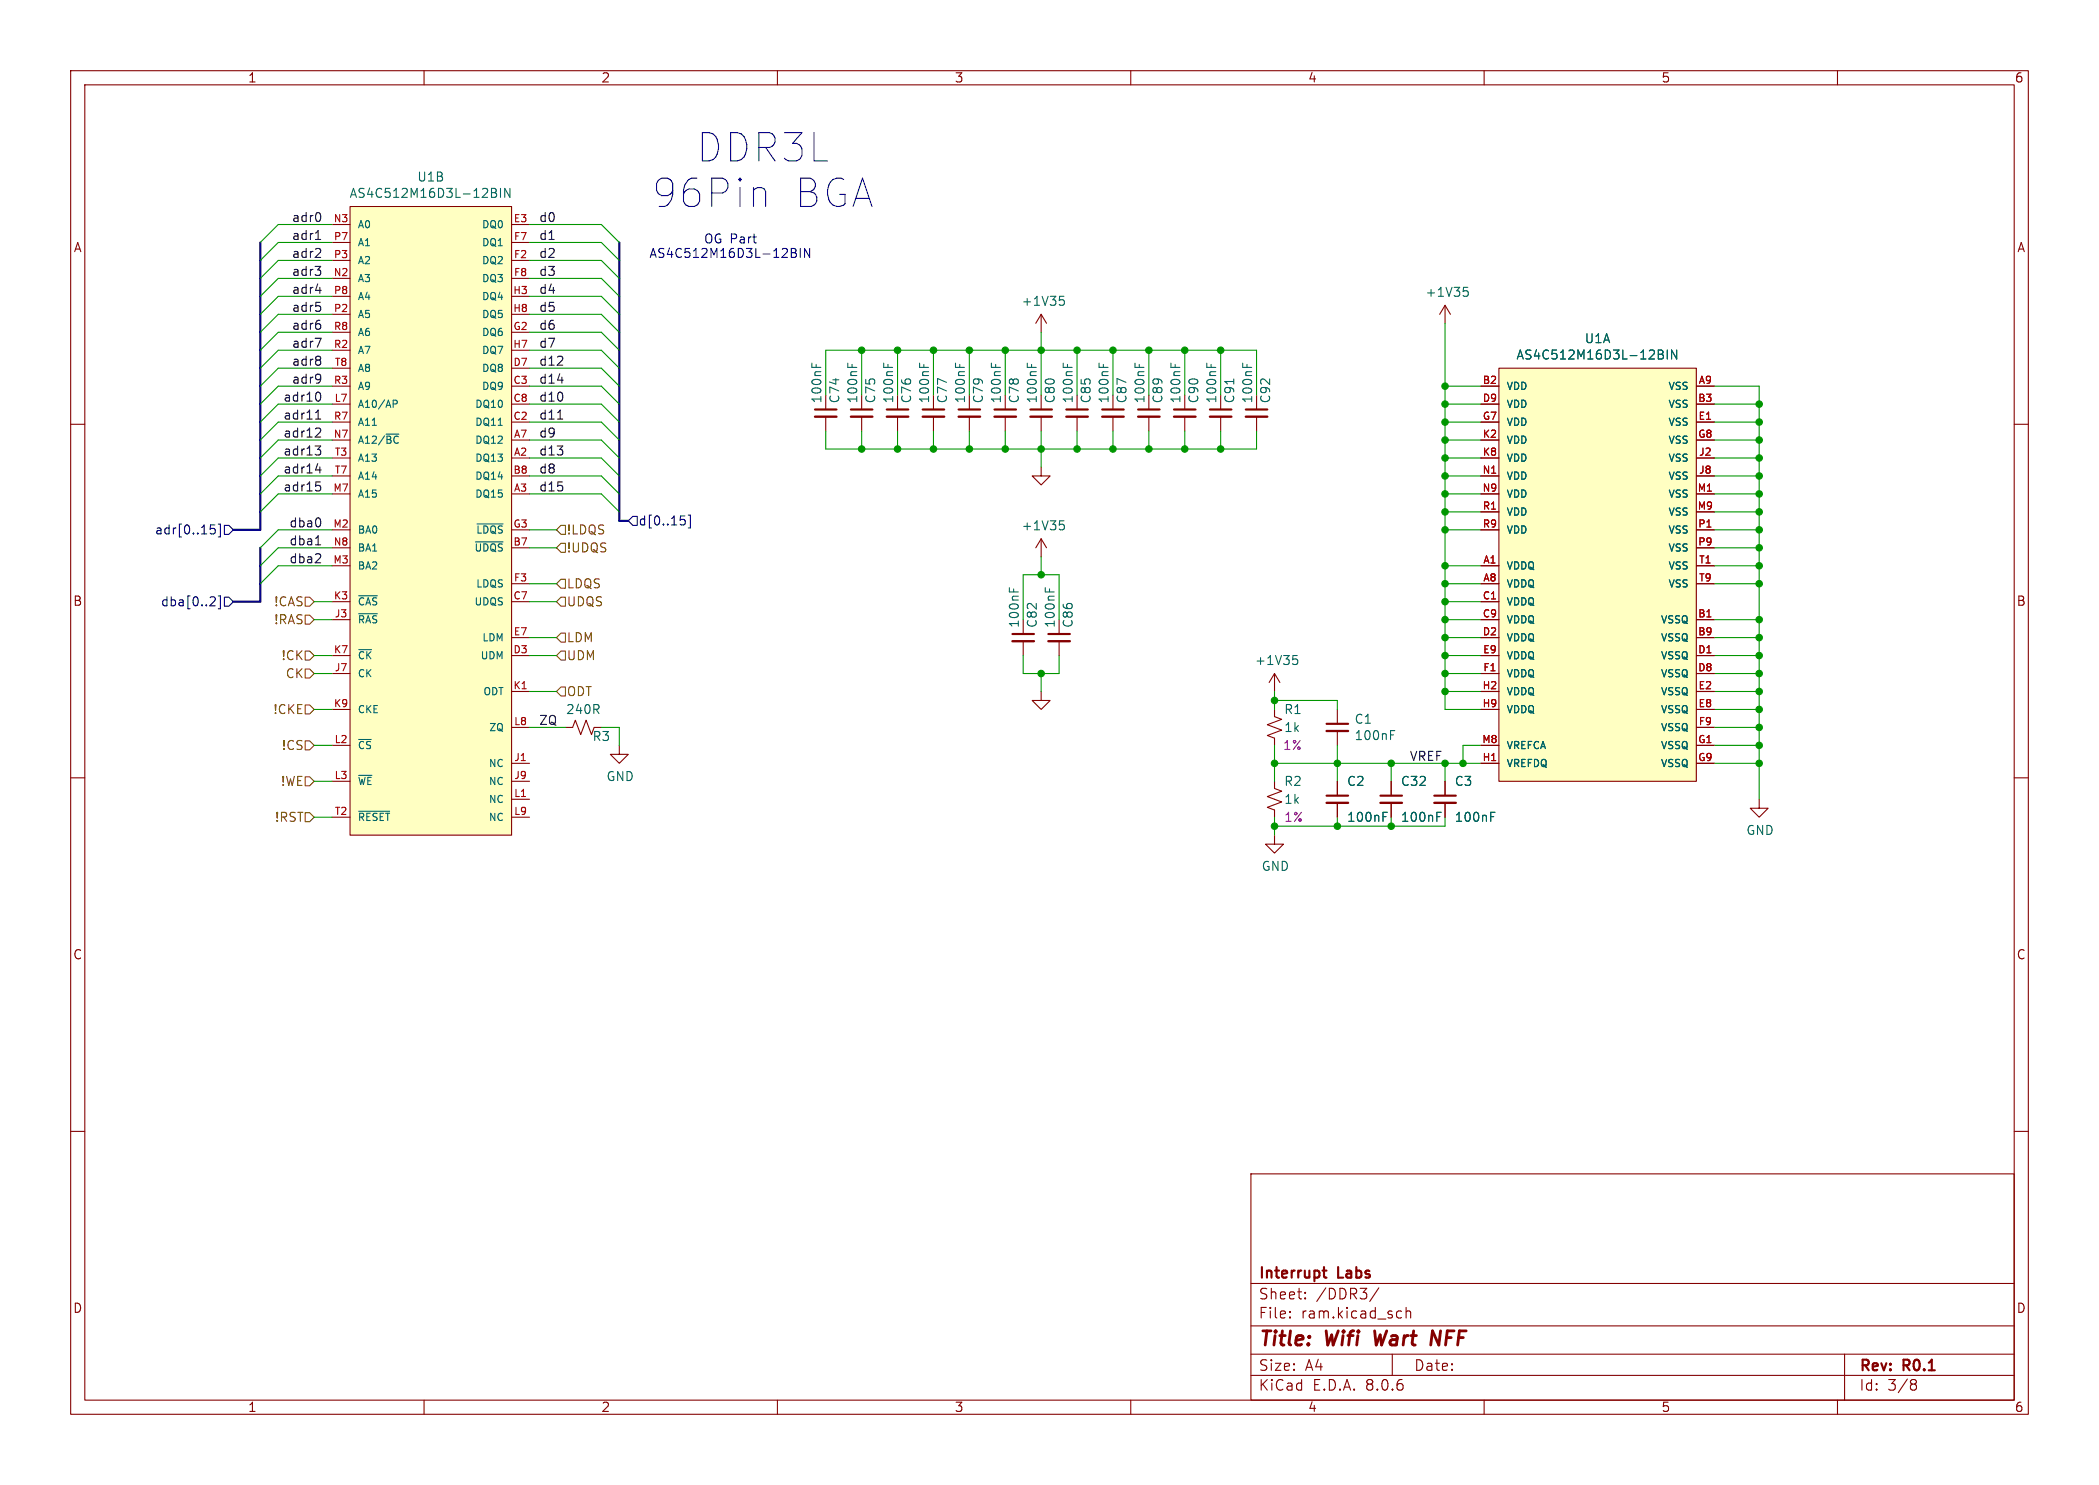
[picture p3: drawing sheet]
<svg xmlns="http://www.w3.org/2000/svg" width="297mm" height="210mm" viewBox="0 0 297 210" stroke-linecap="round" stroke-linejoin="round" font-family="sans-serif">
<g fill="none" stroke="#840000" stroke-width=".15">
<path d="M10 10h277v190h-277zM12 12h273v186h-273zM60 10v2M110 10v2M160 10v2M210 10v2M260 10v2M10 60h2M285 60h2M180.3 95.3l-.7 1.2M180.3 95.3v2.5M180.3 95.3l.8 1.2"/>
<path d="M10 110h2M180.3 100.3v1l1.1 .4-2.1 .8 2.1 .8-2.1 .7 1 .4v1M180.3 118.1v1.3h1.3l-1.3 1.3-1.2-1.3h1.2M180.3 110.5v1l1.1 .4-2.1 .7 2.1 .8-2.1 .8 1 .4v1M189.2 100.3v2.1M189.2 103.4v2M189.2 110.5v2M189.2 113.5v2.1M196.8 110.5v2M196.8 113.5v2.1M204.5 110.5v2M204.5 113.5v2.1"/>
<path d="M248.9 113v1.3h1.3l-1.3 1.3-1.3-1.3h1.3M285 110h2M10 160h2M285 160h2M177 166h108v32h-108zM60 198v2M110 198v2M160 198v2M177 194.5h108M177 191.5h108M177 187.5h108M177 181.5h108"/>
<path d="M182.5 186.3h.1l-.1 .1M182.5 186.3v.1M182.5 185.5v.1M182.5 185.5h.1l-.1 .1M184.7 183.6v.1M184.7 183.6h-.1l.1 .1M184.7 182.8v.1M184.7 182.8h-.1l.1 .1M195.1 182.1l-1.3 2M197 191.5v3M197.9 185.4l.4 .1M198.3 186.3l-.4 .1"/>
<path d="M199 185.5a.37 .37 0 0 1 .6 .1v.8M199 184.9v1.5M210 198v2M260 198v2M261 191.5v6.5M270.6 195.1h.3l.3 .3-.1 .2-.2 .1M270.6 195.7h.3M270.9 195.7l.2 .2 .1 .4-.3 .3h-.3"/>
</g>
<path d="M194.5 188.2l.2 2 .6-1.4M202.7 188.2l.9 2" fill="none" stroke="#840000" stroke-width=".4"/>
<path d="M187.7 112.5h3.1M187.7 102.4h3.1M195.3 112.5h3.1M202.9 112.5h3.1M187.1 179.7h.6M187.3 179.2v1.3l.1 .1 .3 .1" fill="none" stroke="#840000" stroke-width=".3"/>
<path d="M183 92.7h.6M183.1 93.2h.3l.2 .2v.5l-.2 .1h-.3M195.7 115.5h.4M195.7 114.9h.6M196.8 103.9h.4M196.8 103.3h.6M203.3 115.5h.4M203.3 114.9h.6M210.9 115.5h.5M210.9 114.9h.6" fill="none" stroke="#006464" stroke-width=".15"/>
<path d="M187.7 113.5h3.1M187.7 103.4h3.1M195.3 113.5h3.1M202.9 113.5h3.1" fill="none" stroke="#840000" stroke-width=".33"/>
<path d="M212.1 52.1h27.9v58.4h-27.9z" fill="#ffffc2"/>
<g fill="none" stroke="#840000" stroke-width=".15">
<path d="M116.8 55.9v2M116.8 58.9v2.1M121.9 55.9v2M121.9 58.9v2.1M127 55.9v2M127 58.9v2.1M132.1 55.9v2M132.1 58.9v2.1M137.2 55.9v2M137.2 58.9v2.1M142.2 55.9v2M142.2 58.9v2.1"/>
<path d="M147.3 44.5l-.7 1.2M147.3 44.5v2.5M147.3 55.9v2M147.3 58.9v2.1M147.3 44.5l.8 1.2M152.4 55.9v2M152.4 58.9v2.1M157.5 55.9v2M157.5 58.9v2.1M162.6 55.9v2M162.6 58.9v2.1M167.6 55.9v2"/>
<path d="M167.6 58.9v2.1M172.7 55.9v2M172.7 58.9v2.1M177.8 55.9v2M177.8 58.9v2.1M204.5 43.2l-.8 1.3M204.5 43.2v2.5M204.5 43.2l.7 1.3M209.5 54.6h2.6M209.5 57.2h2.6M209.5 59.7h2.6M212.1 52.1h27.9v58.4h-27.9z"/>
<path d="M240 54.6h2.6M240 57.2h2.6M240 59.7h2.6M147.3 66v1.3h1.3l-1.3 1.3-1.3-1.3h1.3M147.3 76.2v2.5M147.3 76.2l-.7 1.3M147.3 76.2l.8 1.3M209.5 62.2h2.6M209.5 64.8h2.6M209.5 67.3h2.6M209.5 69.9h2.6M209.5 72.4h2.6"/>
<path d="M209.5 74.9h2.6M240 62.2h2.6M240 64.8h2.6M240 67.3h2.6M240 69.9h2.6M240 72.4h2.6M240 74.9h2.6M240 77.5h2.6M144.8 87.6v2.1M144.8 90.7v2M147.3 97.8v1.3h1.3l-1.3 1.2-1.3-1.2h1.3M149.9 87.6v2.1"/>
<path d="M149.9 90.7v2M209.5 80h2.6M209.5 82.6h2.6M209.5 87.6h2.6M209.5 90.2h2.6M209.5 85.1h2.6M209.5 92.7h2.6M209.5 95.3h2.6M209.5 97.8h2.6M240 80h2.6M240 82.6h2.6M240 87.6h2.6"/>
<path d="M240 90.2h2.6M240 92.7h2.6M240 95.3h2.6M240 97.8h2.6M80 102.9h1l.4-1 .8 2 .7-2 .8 2 .4-1h1M87.6 105.4v1.3h1.3l-1.3 1.3-1.2-1.3h1.2M209.5 100.3h2.6M209.5 105.4h2.6M209.5 108h2.6M240 100.3h2.6M240 102.9h2.6M240 105.4h2.6"/>
<path d="M240 108h2.6"/>
</g>
<g fill="none" stroke="#006464" stroke-width=".15">
<path d="M114.9 51.4v.6M115.5 51.5v.5M120 51.4v.6M120.6 51.5v.5M125 51.4v.6M125.6 51.5v.5M130.1 51.4v.6M130.7 51.5v.5M135.2 51.4v.6M135.8 51.5v.5M140.3 51.4v.6M140.9 51.5v.5"/>
<path d="M145.4 51.4v.6M146 51.5v.5M149.9 41.9h.6M150.1 42.4h.3l.2 .2-.1 .5-.1 .1h-.3M150.4 51.4v.6M151 51.5v.5M155.5 51.4v.6M156.1 51.5v.5M160.6 51.4v.6M161.2 51.5v.5M165.7 51.4v.6M166.3 51.5v.5"/>
<path d="M170.8 51.4v.6M171.4 51.5v.5M174.6 53.6v.7M175.8 51.4v.6M176.4 51.5v.5M207.1 40.6h.6M207.2 41.1h.3l.3 .3-.1 .4-.2 .1h-.3M234.6 49.5h.5l.2 .1v.3l-.2 .2M234.6 50.1h.5M235.1 50.1a.34 .34 0 0 1 .3 .3 .34 .34 0 0 1-.3 .4h-.5M235.9 49.5v1.3M237.2 49.5v1.3l-.7-1.3v1.3"/>
<path d="M149.9 73.7h.6M150.1 74.1h.3l.2 .3-.1 .4-.1 .1h-.3M142.8 83.1v.6M143.4 83.3v.4M147.9 83.1v.6M148.5 83.3v.4"/>
</g>
<g fill="none" stroke="#840000" stroke-width=".33">
<path d="M115.3 58.9h3.1M120.4 58.9h3M125.5 58.9h3M130.6 58.9h3M135.6 58.9h3.1M140.7 58.9h3.1M145.8 58.9h3M150.9 58.9h3M156 58.9h3M161 58.9h3.1M166.1 58.9h3.1M171.2 58.9h3"/>
<path d="M176.3 58.9h3M143.3 90.7h3M148.3 90.7h3.1"/>
</g>
<g fill="none" stroke="#840000" stroke-width=".3">
<path d="M115.3 57.9h3.1M120.4 57.9h3M125.5 57.9h3M130.6 57.9h3M135.6 57.9h3.1M140.7 57.9h3.1M145.8 57.9h3M150.9 57.9h3M156 57.9h3M161 57.9h3.1M166.1 57.9h3.1M171.2 57.9h3"/>
<path d="M176.3 57.9h3M143.3 89.7h3M148.3 89.7h3.1"/>
</g>
<path d="M49.5 29.2h22.9v88.9h-22.9z" fill="#ffffc2"/>
<g fill="none" stroke="#840000" stroke-width=".15">
<path d="M47 31.8h2.5M47 36.8h2.5M47 34.3h2.5M47 39.4h2.5M49.5 29.2h22.9v88.9h-22.9zM72.4 31.8h2.5M72.4 36.8h2.5M72.4 34.3h2.5M72.4 39.4h2.5M47 59.7h2.5M47 54.6h2.5M47 57.2h2.5"/>
<path d="M47 52.1h2.5M47 47h2.5M47 41.9h2.5M47 49.5h2.5M47 44.5h2.5M72.4 59.7h2.5M72.4 54.6h2.5M72.4 57.2h2.5M72.4 52.1h2.5M72.4 47h2.5M72.4 41.9h2.5M72.4 49.5h2.5"/>
<path d="M72.4 44.5h2.5M209.5 59.7h2.6M209.5 54.6h2.6M209.5 57.2h2.6M240 59.7h2.6M240 54.6h2.6M240 57.2h2.6M47 64.8h2.5M47 69.9h2.5M47 62.2h2.5M47 77.5h2.5M47 67.3h2.5"/>
<path d="M47 74.9h2.5M72.4 64.8h2.5M72.4 69.9h2.5M72.4 62.2h2.5M72.4 77.5h2.5M72.4 67.3h2.5M72.4 74.9h2.5M209.5 64.8h2.6M209.5 69.9h2.6M209.5 62.2h2.6M209.5 67.3h2.6M209.5 74.9h2.6"/>
<path d="M209.5 72.4h2.6M240 64.8h2.6M240 69.9h2.6M240 62.2h2.6M240 77.5h2.6M240 67.3h2.6M240 74.9h2.6M240 72.4h2.6M47 85.1h2.5M47 92.7h2.5M47 87.6h2.5M47 95.3h2.5"/>
<path d="M47 80h2.5M72.4 85.1h2.5M72.4 92.7h2.5M72.4 90.2h2.5M72.4 82.6h2.5M72.4 97.8h2.5M209.5 85.1h2.6M209.5 92.7h2.6M209.5 90.2h2.6M209.5 82.6h2.6M209.5 87.6h2.6M209.5 95.3h2.6"/>
<path d="M209.5 97.8h2.6M209.5 80h2.6M240 92.7h2.6M240 90.2h2.6M240 82.6h2.6M240 87.6h2.6M240 95.3h2.6M240 97.8h2.6M240 80h2.6M47 110.5h2.5M47 100.3h2.5M47 105.4h2.5"/>
<path d="M47 115.6h2.5M72.4 108h2.5M72.4 110.5h2.5M72.4 113h2.5M72.4 102.9h2.5M72.4 115.6h2.5M189.2 110.5v2M189.2 113.5v2.1M196.8 110.5v2M196.8 113.5v2.1M204.5 110.5v2M204.5 113.5v2.1"/>
<path d="M209.5 108h2.6M209.5 100.3h2.6M209.5 105.4h2.6M240 108h2.6M240 100.3h2.6M240 105.4h2.6M240 102.9h2.6"/>
</g>
<g fill="none" stroke="#006464" stroke-width=".15">
<path d="M69.5 26.6h.5l.2 .2v.2l-.2 .2M69.5 27.2h.5M70 27.2a.34 .34 0 0 1 .3 .4 .34 .34 0 0 1-.3 .3h-.5M70.8 26.6v1.3M72.1 26.6v1.3l-.7-1.3v1.3M55.6 56.6h.4l.2 .2-.1 .3h-.5M234.6 49.5h.5l.2 .1v.3l-.2 .2M234.6 50.1h.5M235.1 50.1a.34 .34 0 0 1 .3 .3 .34 .34 0 0 1-.3 .4h-.5M235.9 49.5v1.3M237.2 49.5v1.3l-.7-1.3v1.3M54.6 61.4h1.8"/>
<path d="M67.3 76.6h3.9M67.5 74.1h3.7M70.5 60.2h.6M50.7 86.8h2.7M50.7 84.3h2.7M50.7 91.9h1.9M50.7 104.6h1.8M50.7 109.7h1.9M50.7 114.7h4.4M195.7 115.5h.4M195.7 114.9h.6M203.3 115.5h.4"/>
<path d="M203.3 114.9h.6M210.9 115.5h.5M210.9 114.9h.6"/>
</g>
<g fill="none" stroke="#725600" stroke-width=".15">
<path d="M78.7 77.5l.7-.7h.6v1.3h-.6zM79.4 74.3h.6v1.3h-.6l-.7-.7zM43.2 87h.6l.6 .6-.6 .7h-.6zM43.2 99.7h.6l.6 .6-.6 .7h-.6zM43.2 92.1h.6l.6 .6-.6 .6h-.6zM43.2 94.6h.6l.6 .7-.6 .6h-.6zM43.2 84.5h.6l.6 .6-.6 .6h-.6zM78.7 82.6l.7-.7h.6v1.3h-.6zM78.7 92.7l.7-.6h.6v1.2h-.6zM79.4 84.5h.6v1.2h-.6l-.7-.6zM79.4 89.5h.6v1.3h-.6l-.7-.6zM79.4 97.2h.6v1.2h-.6l-.7-.6z"/>
<path d="M43.2 114.9h.6l.6 .7-.6 .6h-.6zM43.2 104.8h.6l.6 .6-.6 .6h-.6zM43.2 109.9h.6l.6 .6-.6 .6h-.6z"/>
</g>
<path d="M29.8 74.8l.4-.1 .3 .3v.3l-.2 .1h-.5M29.8 74.2h.6M30.9 74.1h.3v1.8h-.3M31.7 74.3h.7l.6 .6-.6 .7h-.7zM89.5 73h.7v1.3h-.7l-.6-.6zM96.3 73h.6M96.4 73.5h.3l.3 .2-.1 .4-.2 .1h-.3M97.4 72.8h.3v1.9h-.3M29.9 84.4l.4 .1 .2 .3-.1 .1-.7 .8h.8M30.9 84.3h.3v1.8h-.3M31.7 84.5h.7l.6 .6-.6 .6h-.7z" fill="none" stroke="#000084" stroke-width=".15"/>
<g fill="none" stroke="#0f0f0f" stroke-width=".15">
<path d="M44.6 37.7h.8l-.4 .5M44.7 33.9h.7M45.3 30.2l.1 .3-.1 .7M45.3 35.2l.1 .2-.1 .3-.7 .7h.8M45.3 38.3v.5M44.6 47.8h.8l-.5 1.3M44.7 41.1h.7M44.7 59.3h.7M44.7 42.8h.6M44.8 58.3l.2-.3v1.3M45.1 55.5a.79 .79 0 0 1 0 1.2M45.3 43.3l.1 .2v.3l-.1 .2"/>
<path d="M45.3 45.8l.1 .2v.3l-.1 .2M45.3 50.4l.1 .2-.1 .3M45.3 51l.1 .2-.1 .4M45.3 53a1.07 1.07 0 0 1-.1 1.1M45.4 53.5l-.1 .1M78.9 59.3h.7M44.6 63.1h.8l-.4 .5 .3 .1 .1 .4-.3 .2h-.3M44.6 79.6h.8M44.7 77h.7M44.7 66.5h.7M44.7 68.2h.6M44.8 60.5l.5 .1 .1 .3-.1 .2-.7 .7h.8"/>
<path d="M44.8 68.6h.3l.3 .3v.3l-.1 .2h-.5M45.3 66v.9M45.3 73.5v.8M45.3 78.4v.5"/>
</g>
<path d="M108.1 26.7l.2 .4v2.1M112 35.1h.4l.2 .2v.2l-.2 .2M112 35.7h.4M112.4 35.7a.34 .34 0 0 1 .3 .3 .34 .34 0 0 1-.3 .4h-.4M113.2 35.1v1.3M114.6 35.1v1.3l-.8-1.3v1.3" fill="none" stroke="#0000c2" stroke-width=".15"/>
<path d="M36.8 34.3v40.6h-3.8M87.6 34.3v39.4h1.3M36.8 77.5v7.6h-3.8" fill="none" stroke="#000084" stroke-width=".3"/>
<g fill="none" stroke="#009600" stroke-width=".15">
<path d="M47 39.4h-7.6l-2.6 2.5M47 34.3h-7.6l-2.6 2.5M47 31.8h-7.6l-2.6 2.5M47 36.8h-7.6l-2.6 2.6M74.9 39.4h10.2l2.5 2.5M74.9 34.3h10.2l2.5 2.5M74.9 31.8h10.2l2.5 2.5M74.9 36.8h10.2l2.5 2.6M47 59.7h-7.6l-2.6 2.5M47 57.2h-7.6l-2.6 2.5M47 44.5h-7.6l-2.6 2.5M47 41.9h-7.6l-2.6 2.6"/>
<path d="M47 47h-7.6l-2.6 2.5M47 52.1h-7.6l-2.6 2.5M47 54.6h-7.6l-2.6 2.6M47 49.5h-7.6l-2.6 2.6M74.9 59.7h10.2l2.5 2.5M74.9 57.2h10.2l2.5 2.5M74.9 44.5h10.2l2.5 2.5M74.9 41.9h10.2l2.5 2.6M74.9 47h10.2l2.5 2.5M74.9 52.1h10.2l2.5 2.5M74.9 54.6h10.2l2.5 2.6M74.9 49.5h10.2l2.5 2.6"/>
<path d="M116.8 55.9v-6.4h61v6.4M121.9 49.5v6.4M127 49.5v6.4M132.1 49.5v6.4M137.2 49.5v6.4M142.2 49.5v6.4M147.3 47v8.9M152.4 49.5v6.4M157.5 49.5v6.4M162.6 49.5v6.4M167.6 49.5v6.4M172.7 49.5v6.4"/>
<path d="M204.5 59.7h5M204.5 57.2h5M204.5 54.6h5M204.5 45.7v54.6h5M242.6 59.7h6.3M242.6 57.2h6.3M242.6 54.6h6.3v58.4M47 62.2h-7.6l-2.6 2.6M47 74.9h-7.6l-2.6 2.6M47 77.5h-7.6l-2.6 2.5M47 69.9h-7.6l-2.6 2.5M47 67.3h-7.6l-2.6 2.6"/>
<path d="M47 64.8h-7.6l-2.6 2.5M74.9 62.2h10.2l2.5 2.6M74.9 74.9h3.8M74.9 77.5h3.8M74.9 69.9h10.2l2.5 2.5M74.9 67.3h10.2l2.5 2.6M74.9 64.8h10.2l2.5 2.5M116.8 61v2.5h61v-2.5M121.9 61v2.5M127 61v2.5M132.1 61v2.5M137.2 61v2.5"/>
<path d="M142.2 61v2.5M147.3 61v5M147.3 78.7v2.6M152.4 61v2.5M157.5 61v2.5M162.6 61v2.5M167.6 61v2.5M172.7 61v2.5M204.5 62.2h5M204.5 74.9h5M204.5 69.9h5M204.5 67.3h5"/>
<path d="M204.5 64.8h5M204.5 72.4h5M242.6 62.2h6.3M242.6 74.9h6.3M242.6 77.5h6.3M242.6 69.9h6.3M242.6 67.3h6.3M242.6 64.8h6.3M242.6 72.4h6.3M44.4 95.3h2.6M44.4 92.7h2.6M44.4 85.1h2.6"/>
<path d="M44.4 87.6h2.6M47 80h-7.6l-2.6 2.6M74.9 97.8h3.8M74.9 92.7h3.8M74.9 85.1h3.8M74.9 90.2h3.8M74.9 82.6h3.8M144.8 92.7v2.6h5.1v-2.6M144.8 87.6v-6.3h5.1v6.3M147.3 95.3v2.5M180.3 97.8v2.5M180.3 99.1h8.9v1.2"/>
<path d="M204.5 97.8h5M204.5 95.3h5M204.5 92.7h5M204.5 85.1h5M204.5 87.6h5M204.5 80h5M204.5 90.2h5M204.5 82.6h5M242.6 97.8h6.3M242.6 95.3h6.3M242.6 92.7h6.3M242.6 87.6h6.3"/>
<path d="M242.6 80h6.3M242.6 90.2h6.3M242.6 82.6h6.3M44.4 100.3h2.6M44.4 110.5h2.6M44.4 115.6h2.6M44.4 105.4h2.6M74.9 102.9h5.1M85.1 102.9h2.5v2.5M180.3 105.4v5.1M180.3 115.6v2.5M180.3 108h29.2"/>
<path d="M189.2 105.4v5.1M189.2 115.6v1.2M196.8 108v2.5M196.8 115.6v1.2M204.5 115.6v1.2h-24.2M204.5 108v2.5M209.5 105.4h-2.5v2.6M242.6 108h6.3M242.6 100.3h6.3M242.6 105.4h6.3M242.6 102.9h6.3"/>
</g>
<g fill="#009600" stroke="#009600" stroke-width=".15">
<circle cx="142.2" cy="63.5" r=".46"/>
<circle cx="137.2" cy="63.5" r=".46"/>
<circle cx="147.3" cy="81.3" r=".46"/>
<circle cx="147.3" cy="63.5" r=".46"/>
<circle cx="147.3" cy="95.3" r=".46"/>
<circle cx="152.4" cy="63.5" r=".46"/>
<circle cx="121.9" cy="63.5" r=".46"/>
<circle cx="121.9" cy="49.5" r=".46"/>
<circle cx="132.1" cy="49.5" r=".46"/>
<circle cx="137.2" cy="49.5" r=".46"/>
<circle cx="127" cy="63.5" r=".46"/>
<circle cx="142.2" cy="49.5" r=".46"/>
<circle cx="127" cy="49.5" r=".46"/>
<circle cx="132.1" cy="63.5" r=".46"/>
<circle cx="152.4" cy="49.5" r=".46"/>
<circle cx="147.3" cy="49.5" r=".46"/>
<circle cx="204.5" cy="67.3" r=".46"/>
<circle cx="204.5" cy="72.4" r=".46"/>
<circle cx="204.5" cy="64.8" r=".46"/>
<circle cx="162.6" cy="49.5" r=".46"/>
<circle cx="167.6" cy="49.5" r=".46"/>
<circle cx="157.5" cy="49.5" r=".46"/>
<circle cx="204.5" cy="59.7" r=".46"/>
<circle cx="204.5" cy="62.2" r=".46"/>
<circle cx="204.5" cy="54.6" r=".46"/>
<circle cx="172.7" cy="63.5" r=".46"/>
<circle cx="157.5" cy="63.5" r=".46"/>
<circle cx="162.6" cy="63.5" r=".46"/>
<circle cx="172.7" cy="49.5" r=".46"/>
<circle cx="167.6" cy="63.5" r=".46"/>
<circle cx="248.9" cy="64.8" r=".46"/>
<circle cx="248.9" cy="62.2" r=".46"/>
<circle cx="204.5" cy="57.2" r=".46"/>
<circle cx="248.9" cy="72.4" r=".46"/>
<circle cx="248.9" cy="69.9" r=".46"/>
<circle cx="248.9" cy="67.3" r=".46"/>
<circle cx="248.9" cy="74.9" r=".46"/>
<circle cx="248.9" cy="77.5" r=".46"/>
<circle cx="204.5" cy="69.9" r=".46"/>
<circle cx="248.9" cy="57.2" r=".46"/>
<circle cx="248.9" cy="59.7" r=".46"/>
<circle cx="204.5" cy="92.7" r=".46"/>
<circle cx="204.5" cy="90.2" r=".46"/>
<circle cx="204.5" cy="74.9" r=".46"/>
<circle cx="204.5" cy="82.6" r=".46"/>
<circle cx="204.5" cy="80" r=".46"/>
<circle cx="204.5" cy="85.1" r=".46"/>
<circle cx="204.5" cy="87.6" r=".46"/>
<circle cx="204.5" cy="95.3" r=".46"/>
<circle cx="248.9" cy="80" r=".46"/>
<circle cx="248.9" cy="82.6" r=".46"/>
<circle cx="248.9" cy="92.7" r=".46"/>
<circle cx="248.9" cy="87.6" r=".46"/>
<circle cx="248.9" cy="90.2" r=".46"/>
<circle cx="248.9" cy="108" r=".46"/>
<circle cx="207" cy="108" r=".46"/>
<circle cx="248.9" cy="97.8" r=".46"/>
<circle cx="248.9" cy="95.3" r=".46"/>
<circle cx="248.9" cy="102.9" r=".46"/>
<circle cx="248.9" cy="100.3" r=".46"/>
<circle cx="248.9" cy="105.4" r=".46"/>
<circle cx="180.3" cy="116.8" r=".46"/>
<circle cx="180.3" cy="108" r=".46"/>
<circle cx="196.8" cy="108" r=".46"/>
<circle cx="189.2" cy="108" r=".46"/>
<circle cx="204.5" cy="97.8" r=".46"/>
<circle cx="204.5" cy="108" r=".46"/>
<circle cx="189.2" cy="116.8" r=".46"/>
<circle cx="196.8" cy="116.8" r=".46"/>
<circle cx="180.3" cy="99.1" r=".46"/>
</g>
<g font-size="5.6" fill="#0000c2">
<text x="98.6" y="23.1">DDR3L</text>
<text x="92.3" y="29.6">96Pin</text>
<text x="112.2" y="29.6">BGA</text>
</g>
<g font-size="2.8" fill="#840000">
<text x="178" y="190.9">Title:</text>
<text x="187.7" y="190.9">Wifi</text>
<text x="195.3" y="190.9">Wart</text>
<text x="204.1" y="190.9">NFF</text>
</g>
<g font-size="2.1" fill="#840000">
<text x="178" y="184">Sheet:</text>
<text x="178" y="181.2">Interrupt</text>
<text x="186.2" y="184">/DDR3/</text>
<text x="189.4" y="181.2">Labs</text>
<text x="178" y="186.7">File:</text>
<text x="184.1" y="186.7">ram.kicad_sch</text>
<text x="178" y="196.9">KiCad</text>
<text x="178" y="194.1">Size:</text>
<text x="184.7" y="194.1">A4</text>
<text x="185.7" y="196.9">E.D.A.</text>
<text x="193.3" y="196.9">8.0.6</text>
<text x="200" y="194.1">Date:</text>
<text x="263" y="194.3">Rev:</text>
<text x="263" y="196.9">Id:</text>
<text x="267.1" y="196.9">3/8</text>
<text x="269.4" y="194.3">R0.1</text>
</g>
<g font-size="1.8" fill="#840000">
<text x="35" y="11.9">1</text>
<text x="85" y="11.9">2</text>
<text x="135" y="11.9">3</text>
<text x="185" y="11.9">4</text>
<text x="235" y="11.9">5</text>
<text x="285" y="11.9">6</text>
<text x="10.3" y="35.9">A</text>
<text x="285.3" y="35.9">A</text>
<text x="10.3" y="85.9">B</text>
<text x="285.3" y="85.9">B</text>
<text x="10.3" y="135.9">C</text>
<text x="285.3" y="135.9">C</text>
<text x="10.3" y="185.9">D</text>
<text x="285.3" y="185.9">D</text>
<text x="35" y="199.9">1</text>
<text x="85" y="199.9">2</text>
<text x="135" y="199.9">3</text>
<text x="185" y="199.9">4</text>
<text x="235" y="199.9">5</text>
<text x="285" y="199.9">6</text>
</g>
<g font-size="1.8" fill="#006464">
<text x="49.4" y="28.2">AS4C512M16D3L-12BIN</text>
<text x="59" y="25.9">U1B</text>
<text x="144.5" y="43.5">+1V35</text>
<text x="201.6" y="42.2">+1V35</text>
<text x="214.5" y="51.1">AS4C512M16D3L-12BIN</text>
<text x="224.1" y="48.7">U1A</text>
<text x="116.4" y="57.1" transform="rotate(-90 116.4 57.1)">100nF</text>
<text x="119" y="57.1" transform="rotate(-90 119 57.1)">C74</text>
<text x="121.5" y="57.1" transform="rotate(-90 121.5 57.1)">100nF</text>
<text x="124.1" y="57.1" transform="rotate(-90 124.1 57.1)">C75</text>
<text x="126.6" y="57.1" transform="rotate(-90 126.6 57.1)">100nF</text>
<text x="129.1" y="57.1" transform="rotate(-90 129.1 57.1)">C76</text>
<text x="131.7" y="57.1" transform="rotate(-90 131.7 57.1)">100nF</text>
<text x="134.2" y="57.1" transform="rotate(-90 134.2 57.1)">C77</text>
<text x="136.8" y="57.1" transform="rotate(-90 136.8 57.1)">100nF</text>
<text x="139.3" y="57.1" transform="rotate(-90 139.3 57.1)">C79</text>
<text x="141.8" y="57.1" transform="rotate(-90 141.8 57.1)">100nF</text>
<text x="144.4" y="57.1" transform="rotate(-90 144.4 57.1)">C78</text>
<text x="146.9" y="57.1" transform="rotate(-90 146.9 57.1)">100nF</text>
<text x="149.5" y="57.1" transform="rotate(-90 149.5 57.1)">C80</text>
<text x="152" y="57.1" transform="rotate(-90 152 57.1)">100nF</text>
<text x="154.5" y="57.1" transform="rotate(-90 154.5 57.1)">C85</text>
<text x="157.1" y="57.1" transform="rotate(-90 157.1 57.1)">100nF</text>
<text x="159.6" y="57.1" transform="rotate(-90 159.6 57.1)">C87</text>
<text x="162.2" y="57.1" transform="rotate(-90 162.2 57.1)">100nF</text>
<text x="164.7" y="57.1" transform="rotate(-90 164.7 57.1)">C89</text>
<text x="167.2" y="57.1" transform="rotate(-90 167.2 57.1)">100nF</text>
<text x="169.8" y="57.1" transform="rotate(-90 169.8 57.1)">C90</text>
<text x="172.3" y="57.1" transform="rotate(-90 172.3 57.1)">100nF</text>
<text x="174.9" y="57.1" transform="rotate(-90 174.9 57.1)">C91</text>
<text x="177.4" y="57.1" transform="rotate(-90 177.4 57.1)">100nF</text>
<text x="179.9" y="57.1" transform="rotate(-90 179.9 57.1)">C92</text>
<text x="144.5" y="75.2">+1V35</text>
<text x="144.4" y="88.9" transform="rotate(-90 144.4 88.9)">100nF</text>
<text x="146.9" y="88.9" transform="rotate(-90 146.9 88.9)">C82</text>
<text x="149.5" y="88.9" transform="rotate(-90 149.5 88.9)">100nF</text>
<text x="152" y="88.9" transform="rotate(-90 152 88.9)">C86</text>
<text x="177.5" y="94.3">+1V35</text>
<text x="80" y="101.2">240R</text>
<text x="181.6" y="101.2">R1</text>
<text x="83.7" y="105">R3</text>
<text x="181.6" y="103.7">1k</text>
<text x="191.6" y="102.6">C1</text>
<text x="191.6" y="104.9">100nF</text>
<text x="85.7" y="110.7">GND</text>
<text x="181.6" y="111.4">R2</text>
<text x="181.6" y="113.9">1k</text>
<text x="190.5" y="111.4">C2</text>
<text x="198.1" y="111.4">C32</text>
<text x="205.7" y="111.4">C3</text>
<text x="190.5" y="116.4">100nF</text>
<text x="198.1" y="116.4">100nF</text>
<text x="205.7" y="116.4">100nF</text>
<text x="247" y="118.3">GND</text>
<text x="178.4" y="123.4">GND</text>
</g>
<g font-size="1.8" fill="#0f0f0f">
<text x="41.2" y="31.5">adr0</text>
<text x="41.2" y="34">adr1</text>
<text x="76.2" y="31.5">d0</text>
<text x="76.2" y="34">d1</text>
<text x="41.2" y="41.6">adr4</text>
<text x="41.2" y="39.1">adr3</text>
<text x="41.2" y="36.6">adr2</text>
<text x="76.2" y="36.6">d2</text>
<text x="76.2" y="39.1">d3</text>
<text x="76.2" y="41.6">d4</text>
<text x="41.2" y="46.7">adr6</text>
<text x="41.2" y="44.2">adr5</text>
<text x="76.2" y="46.7">d6</text>
<text x="76.2" y="44.2">d5</text>
<text x="41.2" y="49.3">adr7</text>
<text x="41.2" y="51.8">adr8</text>
<text x="76.2" y="49.3">d7</text>
<text x="76.2" y="51.8">d12</text>
<text x="40" y="56.9">adr10</text>
<text x="40" y="59.4">adr11</text>
<text x="41.2" y="54.3">adr9</text>
<text x="76.2" y="54.3">d14</text>
<text x="76.2" y="56.9">d10</text>
<text x="76.2" y="59.4">d11</text>
<text x="40" y="62">adr12</text>
<text x="40" y="64.5">adr13</text>
<text x="76.2" y="62">d9</text>
<text x="76.2" y="64.5">d13</text>
<text x="40" y="69.6">adr15</text>
<text x="40" y="67">adr14</text>
<text x="76.2" y="69.6">d15</text>
<text x="76.2" y="67">d8</text>
<text x="40.9" y="77.2">dba1</text>
<text x="40.9" y="74.7">dba0</text>
<text x="40.9" y="79.7">dba2</text>
<text x="76.2" y="102.6">ZQ</text>
<text x="199.4" y="107.7">VREF</text>
</g>
<g font-size="1.8" fill="#0000c2">
<text x="99.5" y="34.6">OG Part</text>
<text x="91.8" y="36.7">AS4C512M16D3L-12BIN</text>
</g>
<g font-size="1.8" fill="#000084">
<text x="21.8" y="75.8">adr[0..15]</text>
<text x="90.3" y="74.5">d[0..15]</text>
<text x="22.7" y="86">dba[0..2]</text>
</g>
<g font-size="1.8" fill="#725600">
<text x="80.1" y="75.8">!LDQS</text>
<text x="80.1" y="78.3">!UDQS</text>
<text x="80.1" y="83.4">LDQS</text>
<text x="38.7" y="88.5">!RAS</text>
<text x="38.7" y="86">!CAS</text>
<text x="80.1" y="86">UDQS</text>
<text x="39.7" y="93.6">!CK</text>
<text x="80.1" y="91">LDM</text>
<text x="80.1" y="93.6">UDM</text>
<text x="38.6" y="101.2">!CKE</text>
<text x="40.3" y="96.1">CK</text>
<text x="80.1" y="98.7">ODT</text>
<text x="39.8" y="106.3">!CS</text>
<text x="39.7" y="111.4">!WE</text>
<text x="38.8" y="116.4">!RST</text>
</g>
<g font-size="1.8" fill="#840084">
<text x="181.4" y="106.3">1%</text>
<text x="181.6" y="116.4">1%</text>
</g>
<g font-size="1.4" fill="#a90000">
<text x="47.1" y="31.5">N3</text>
<text x="47.1" y="34">P7</text>
<text x="72.6" y="31.5">E3</text>
<text x="72.6" y="34">F7</text>
<text x="47.1" y="39.1">N2</text>
<text x="47.1" y="36.6">P3</text>
<text x="47.1" y="41.7">P8</text>
<text x="72.5" y="41.7">H3</text>
<text x="72.6" y="36.6">F2</text>
<text x="72.6" y="39.1">F8</text>
<text x="47.1" y="44.2">P2</text>
<text x="47.1" y="46.7">R8</text>
<text x="72.5" y="44.2">H8</text>
<text x="72.5" y="46.7">G2</text>
<text x="47.1" y="49.3">R2</text>
<text x="47.3" y="51.8">T8</text>
<text x="72.5" y="49.3">H7</text>
<text x="72.5" y="51.8">D7</text>
<text x="47.1" y="54.4">R3</text>
<text x="47.1" y="59.4">R7</text>
<text x="47.2" y="56.9">L7</text>
<text x="72.5" y="59.4">C2</text>
<text x="72.5" y="54.4">C3</text>
<text x="72.5" y="56.9">C8</text>
<text x="209.7" y="54.4">B2</text>
<text x="209.7" y="56.9">D9</text>
<text x="209.7" y="59.4">G7</text>
<text x="240.2" y="56.9">B3</text>
<text x="240.2" y="59.4">E1</text>
<text x="240.3" y="54.4">A9</text>
<text x="47.1" y="62">N7</text>
<text x="47.3" y="64.5">T3</text>
<text x="72.6" y="64.5">A2</text>
<text x="72.6" y="62">A7</text>
<text x="209.7" y="62">K2</text>
<text x="209.7" y="64.5">K8</text>
<text x="240.2" y="62">G8</text>
<text x="240.3" y="64.5">J2</text>
<text x="47.1" y="69.6">M7</text>
<text x="47.3" y="67.1">T7</text>
<text x="72.5" y="67.1">B8</text>
<text x="72.6" y="69.6">A3</text>
<text x="209.7" y="67.1">N1</text>
<text x="209.7" y="69.6">N9</text>
<text x="240.1" y="69.6">M1</text>
<text x="240.3" y="67.1">J8</text>
<text x="47.1" y="74.7">M2</text>
<text x="47.1" y="77.2">N8</text>
<text x="72.5" y="77.2">B7</text>
<text x="72.5" y="74.7">G3</text>
<text x="209.7" y="72.1">R1</text>
<text x="209.7" y="74.7">R9</text>
<text x="240.1" y="72.1">M9</text>
<text x="240.2" y="74.7">P1</text>
<text x="240.2" y="77.2">P9</text>
<text x="47.1" y="79.8">M3</text>
<text x="72.6" y="82.3">F3</text>
<text x="209.8" y="79.8">A1</text>
<text x="209.8" y="82.3">A8</text>
<text x="240.3" y="79.8">T1</text>
<text x="240.3" y="82.3">T9</text>
<text x="47.1" y="84.8">K3</text>
<text x="47.3" y="87.4">J3</text>
<text x="72.5" y="84.8">C7</text>
<text x="72.6" y="89.9">E7</text>
<text x="209.7" y="84.8">C1</text>
<text x="209.7" y="87.4">C9</text>
<text x="209.7" y="89.9">D2</text>
<text x="240.2" y="87.4">B1</text>
<text x="240.2" y="89.9">B9</text>
<text x="47.1" y="92.5">K7</text>
<text x="47.3" y="95">J7</text>
<text x="72.5" y="92.5">D3</text>
<text x="209.7" y="92.5">E9</text>
<text x="209.8" y="95">F1</text>
<text x="240.2" y="92.5">D1</text>
<text x="240.2" y="95">D8</text>
<text x="47.1" y="100.1">K9</text>
<text x="72.5" y="97.5">K1</text>
<text x="209.7" y="97.5">H2</text>
<text x="209.7" y="100.1">H9</text>
<text x="240.2" y="97.5">E2</text>
<text x="240.2" y="100.1">E8</text>
<text x="47.2" y="105.2">L2</text>
<text x="72.6" y="102.6">L8</text>
<text x="72.7" y="107.7">J1</text>
<text x="209.6" y="105.2">M8</text>
<text x="209.7" y="107.7">H1</text>
<text x="240.2" y="105.2">G1</text>
<text x="240.2" y="107.7">G9</text>
<text x="240.3" y="102.6">F9</text>
<text x="47.2" y="110.2">L3</text>
<text x="72.6" y="112.8">L1</text>
<text x="72.7" y="110.2">J9</text>
<text x="47.3" y="115.3">T2</text>
<text x="72.6" y="115.3">L9</text>
</g>
<g font-size="1.4" fill="#006464">
<text x="50.5" y="32.5">A0</text>
<text x="50.5" y="35">A1</text>
<text x="68.1" y="32.5">DQ0</text>
<text x="68.1" y="35">DQ1</text>
<text x="50.5" y="40.1">A3</text>
<text x="50.5" y="37.6">A2</text>
<text x="68.1" y="37.6">DQ2</text>
<text x="68.1" y="40.1">DQ3</text>
<text x="50.5" y="45.2">A5</text>
<text x="50.5" y="42.6">A4</text>
<text x="50.5" y="47.7">A6</text>
<text x="68.1" y="47.7">DQ6</text>
<text x="68.1" y="42.6">DQ4</text>
<text x="68.1" y="45.2">DQ5</text>
<text x="50.5" y="50.3">A7</text>
<text x="50.5" y="52.8">A8</text>
<text x="68.1" y="52.8">DQ8</text>
<text x="68.1" y="50.3">DQ7</text>
<text x="50.5" y="57.9">A10/AP</text>
<text x="50.5" y="55.3">A9</text>
<text x="67.1" y="57.9">DQ10</text>
<text x="68.1" y="55.3">DQ9</text>
<text x="213.1" y="55.3">VDD</text>
<text x="213.1" y="57.9">VDD</text>
<text x="236" y="55.3">VSS</text>
<text x="236" y="57.9">VSS</text>
<text x="50.5" y="63">A12/~{BC}</text>
<text x="50.5" y="60.4">A11</text>
<text x="50.5" y="65.5">A13</text>
<text x="67.1" y="65.5">DQ13</text>
<text x="67.1" y="63">DQ12</text>
<text x="67.1" y="60.4">DQ11</text>
<text x="213.1" y="60.4">VDD</text>
<text x="213.1" y="63">VDD</text>
<text x="213.1" y="65.5">VDD</text>
<text x="236" y="60.4">VSS</text>
<text x="236" y="63">VSS</text>
<text x="236" y="65.5">VSS</text>
<text x="50.5" y="70.6">A15</text>
<text x="50.5" y="68">A14</text>
<text x="67.1" y="70.6">DQ15</text>
<text x="67.1" y="68">DQ14</text>
<text x="213.1" y="68">VDD</text>
<text x="213.1" y="70.6">VDD</text>
<text x="236" y="68">VSS</text>
<text x="236" y="70.6">VSS</text>
<text x="50.5" y="75.7">BA0</text>
<text x="67.2" y="75.7">~{LDQS}</text>
<text x="213.1" y="73.1">VDD</text>
<text x="213.1" y="75.7">VDD</text>
<text x="236" y="73.1">VSS</text>
<text x="236" y="75.7">VSS</text>
<text x="50.5" y="80.7">BA2</text>
<text x="50.5" y="78.2">BA1</text>
<text x="67" y="78.2">~{UDQS}</text>
<text x="67.2" y="83.3">LDQS</text>
<text x="213.1" y="80.7">VDDQ</text>
<text x="213.1" y="83.3">VDDQ</text>
<text x="236" y="78.2">VSS</text>
<text x="236" y="80.7">VSS</text>
<text x="236" y="83.3">VSS</text>
<text x="50.5" y="88.4">~{RAS}</text>
<text x="50.5" y="85.8">~{CAS}</text>
<text x="67" y="85.8">UDQS</text>
<text x="213.1" y="85.8">VDDQ</text>
<text x="213.1" y="88.4">VDDQ</text>
<text x="234.9" y="88.4">VSSQ</text>
<text x="50.5" y="96">CK</text>
<text x="50.5" y="93.4">~{CK}</text>
<text x="67.9" y="93.4">UDM</text>
<text x="68.1" y="90.9">LDM</text>
<text x="213.1" y="90.9">VDDQ</text>
<text x="213.1" y="93.4">VDDQ</text>
<text x="213.1" y="96">VDDQ</text>
<text x="234.9" y="90.9">VSSQ</text>
<text x="234.9" y="93.4">VSSQ</text>
<text x="234.9" y="96">VSSQ</text>
<text x="50.5" y="101.1">CKE</text>
<text x="68.3" y="98.5">ODT</text>
<text x="213.1" y="98.5">VDDQ</text>
<text x="213.1" y="101.1">VDDQ</text>
<text x="234.9" y="98.5">VSSQ</text>
<text x="234.9" y="101.1">VSSQ</text>
<text x="50.5" y="106.1">~{CS}</text>
<text x="69.1" y="103.6">ZQ</text>
<text x="213.1" y="106.1">VREFCA</text>
<text x="234.9" y="103.6">VSSQ</text>
<text x="234.9" y="106.1">VSSQ</text>
<text x="50.5" y="111.2">~{WE}</text>
<text x="69" y="108.7">NC</text>
<text x="69" y="111.2">NC</text>
<text x="69" y="113.8">NC</text>
<text x="213.1" y="108.7">VREFDQ</text>
<text x="234.9" y="108.7">VSSQ</text>
<text x="50.5" y="116.3">~{RESET}</text>
<text x="69" y="116.3">NC</text>
</g>
</svg>
